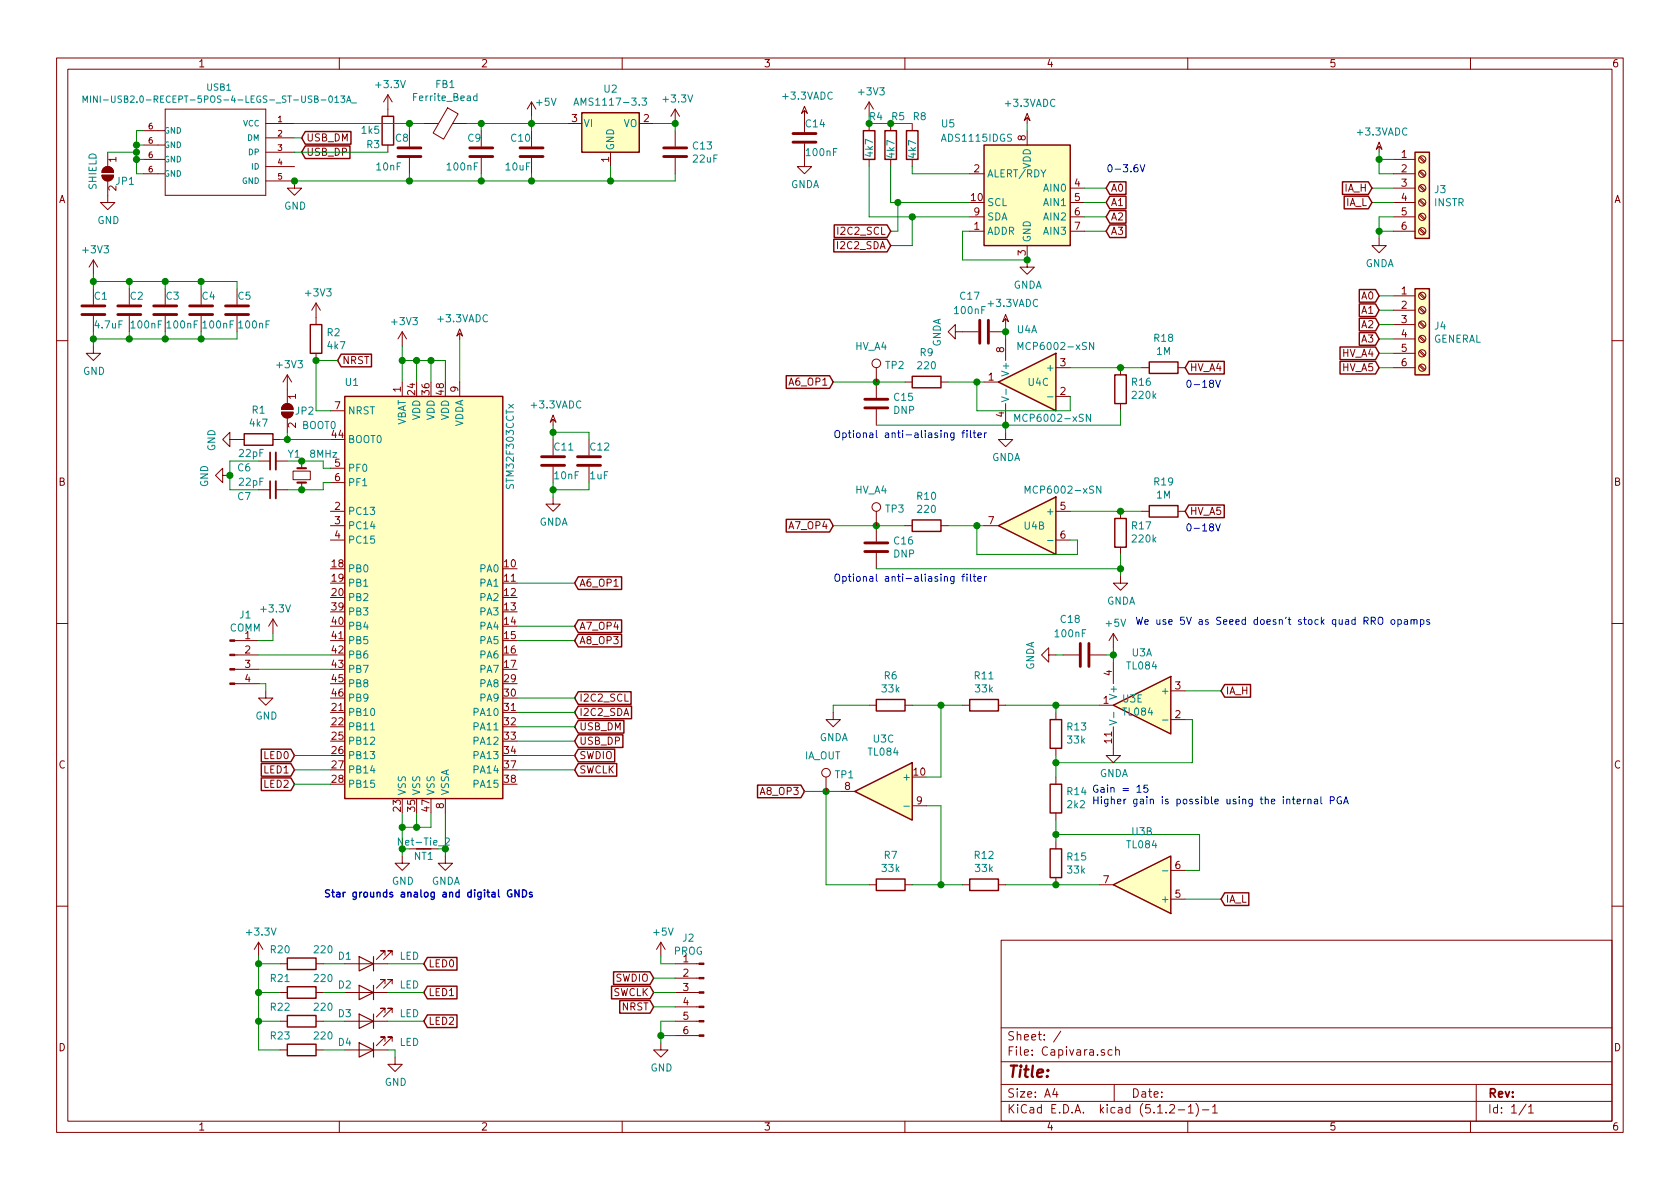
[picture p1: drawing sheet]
<svg xmlns="http://www.w3.org/2000/svg" width="297mm" height="210mm" viewBox="0 0 297 210" stroke-linecap="round" stroke-linejoin="round" font-family="sans-serif">
<g fill="none" stroke="#840000" stroke-width=".18">
<path d="M10 10.3h277v189.9h-277zM12 12.2h273v186.1h-273zM29.2 19.3h17.8v15.2h-17.8zM60 10.3v1.9M68.6 16.8v3.8M68.6 16.8l-.8 1.2M68.6 16.8l.7 1.2M79.1 19.1l1.9 1-2.6 4.5-1.8-1.1zM94 18l-.8 1.3M94 18v2.6M94 18l.7 1.3M110 10.3v1.9"/>
<path d="M119.4 19.3v2.5M119.4 19.3l-.8 1.3M119.4 19.3l.7 1.3M142.2 19.6v3.8M142.2 18.8l.5 1.3-.5-.5-.5 .5zM153.7 18v2.6M153.7 18l-.8 1.3M153.7 18l.7 1.3M160 10.3v1.9M210 10.3v1.9M260 10.3v1.9M18 31h2.1a1.02 1.02 0 0 1-1.1 1 1.02 1.02 0 0 1-1-1z"/>
<path d="M18.3 29.8a1.02 1.02 0 0 1 1.1-.3 1.02 1.02 0 0 1 .7 1h-2.1zM19 32v3.8h1.3l-1.3 1.3-1.2-1.3h1.2M19 26.9v2.6M25.4 30.7h3.8M25.4 28.2h3.8M25.4 25.6h3.8M25.4 23.1h3.8M47 32h5.1v1.3h1.2l-1.2 1.2-1.3-1.2h1.3M47 21.8h5.1M47 24.4h5.1M47 26.9h5.1M47 29.5h5.1"/>
<path d="M68.6 25.6v1.3M72.4 23.1v2.8M72.4 27.9v2.8M74.9 21.8h2.6M80 21.8h2.5M85.1 23.1v2.8M85.1 27.9v2.8M94 23.1v2.8M94 27.9v2.8M100.3 21.8h2.6M107.9 26.9v2.6M113 21.8h2.6"/>
<path d="M119.4 23.1v2.8M119.4 27.9v2.8M142.2 25.4v4.1h1.3l-1.3 1.2-1.2-1.2h1.2M153.7 21.8v1.3M153.7 28.2v1.3M157.5 21.8v1.3M157.5 28.2v1.3M161.3 21.8v1.3M161.3 28.2v1.3M171.4 30.7h2.6M171.4 38.3h2.6M181.6 20.8v1"/>
<path d="M181.6 20.1l.5 1.2-.5-.5-.5 .5zM181.6 23.1v2.5M189.2 33.3h2.6M189.2 35.8h2.6M189.2 38.3h2.6M243.8 25.9v1M243.8 25.1l.5 1.3-.5-.5-.5 .5zM246.4 30.7h3.8M246.4 28.2h3.8M246.4 33.3h3.8M246.4 35.8h3.8M246.4 38.3h3.8"/>
<path d="M250.9 38l.9 .9M250.9 35.5l.9 .8M250.9 32.9l.9 .9M250.9 30.4l.9 .8M250.9 27.9l.9 .8M251.1 37.8l.9 .9M251.1 35.3l.9 .8M251.1 32.8l.9 .8M251.1 30.2l.9 .9M251.1 27.7l.9 .8M16.5 46v2.5M16.5 51v2.8"/>
<path d="M16.5 55.9v2.8M16.5 46l-.8 1.2M16.5 46l.8 1.2M22.9 51v2.8M22.9 55.9v2.8M29.2 51v2.8M29.2 55.9v2.8M35.6 51v2.8M35.6 55.9v2.8M41.9 51v2.8M41.9 55.9v2.8M55.9 53.6v3.8"/>
<path d="M55.9 53.6l-.8 1.3M55.9 53.6l.7 1.3M71.1 58.7l-.7 1.2M71.1 58.7v2.5M71.1 58.7l.8 1.2M81.3 58.9v1M81.3 58.2l.5 1.2-.5-.5-.5 .5zM168.9 58.7v-1.3l-1.3 1.3 1.3 1.2v-1.2h4.1M171.4 40.9h2.6M175 58.7h2.8M177.8 56.4v1M177.8 55.6l.5 1.3-.5-.5-.5 .5z"/>
<path d="M177.8 59.9v3.8M181.6 43.4v3.8h1.3l-1.3 1.3-1.3-1.3h1.3M189.2 40.9h2.6M243.8 42.2v1.2h1.3l-1.3 1.3-1.2-1.3h1.2M246.4 40.9h3.8M246.4 52.3h3.8M246.4 54.9h3.8M246.4 57.4h3.8M246.4 59.9h3.8M250.9 40.6l.9 .8M250.9 59.6l.9 .8M250.9 57.1l.9 .8"/>
<path d="M250.9 54.5l.9 .9M250.9 52l.9 .8M251.1 40.4l.9 .8M251.1 59.4l.9 .9M251.1 56.9l.9 .8M251.1 54.4l.9 .8M251.1 51.8l.9 .8M10 60.2h2M16.5 61.2v1.3h1.3l-1.3 1.2-1.3-1.2h1.3M40.6 77.7v-1.3l-1.2 1.3 1.2 1.3v-1.3h2.6M48.3 77.7h1.2M49.8 72.9h2a1.02 1.02 0 0 1-1 1 1.02 1.02 0 0 1-1-1z"/>
<path d="M50.1 71.6a1.03 1.03 0 0 1 1.1-.1 1.03 1.03 0 0 1 .6 .9h-2v-.4zM50.8 66.3v5.1M50.8 73.9v2.5M50.8 66.3l-.8 1.3M50.8 66.3l.8 1.3M55.9 62.5v1.2M58.4 72.6h2.6M71.1 67.6v2.5M81.3 67.6v2.5M97.8 74.2v1M97.8 73.4l.5 1.3-.5-.5-.5 .5zM97.8 77.7v2.8"/>
<path d="M104.1 77.7v2.8M154.9 65v5.4M154.9 72.4v2.8M160 67.6h1.3M166.4 67.6h1.2M174 67.6h2.5M177.8 76.4v1.3h1.3l-1.3 1.3-1.3-1.3h1.3M177.8 71.4v3.8M186.7 70.1h2.5M186.7 65h2.5M198.1 65v1.3M198.1 71.4v1.2"/>
<path d="M201.9 65h1.3M208.3 65h1.2M246.4 65h3.8M246.4 62.5h3.8M250.9 64.7l.9 .8M250.9 62.1l.9 .9M251.1 64.5l.9 .8M251.1 62l.9 .8M285 60.2h2M39.4 84.1v-1.3l-1.3 1.3 1.3 1.2v-1.2h1.2M45.7 81.5h2.1M45.7 86.6h2.1"/>
<path d="M48.8 81.5h2M48.8 86.6h2M51.8 83.3h3.1v1.5h-3.1zM53.3 81.5v1.3M53.3 85.3v1.3M58.4 90.4h2.6M58.4 93h2.6M58.4 95.5h2.6M58.4 82.8h2.6M58.4 85.3h2.6M97.8 87.9v1.2h1.3l-1.3 1.3-1.3-1.3h1.3M97.8 82.5v2.8"/>
<path d="M104.1 82.5v2.8M154.9 90.4v5.4M154.9 97.8v2.8M160 93h1.3M166.4 93h1.2M174 93h2.5M186.7 90.4h2.5M186.7 95.5h2.5M198.1 90.4v1.3M198.1 96.8v1.2M201.9 90.4h1.3M208.3 90.4h1.2"/>
<path d="M10 110.3h2M41.5 115.8h4.2M41.5 118.4h4.2M41.5 113.3h4.2M48.3 109.5l-.8 1.2M48.3 109.5v2.5M48.3 109.5l.7 1.2M185.4 115.8v-1.3l-1.3 1.3 1.3 1.3v-1.3h1.3M188 115.8h2.8M192.8 115.8h2.8M196.8 112v2.5M196.8 117.1v3.8"/>
<path d="M196.8 112l-.7 1.3M196.8 112l.8 1.3M198.1 101.8v1.3h1.3l-1.3 1.3-1.3-1.3h1.3M285 110.3h2M41.5 120.9h4.2M47 122.2v1.2h1.3l-1.3 1.3-1.3-1.3h1.3M146 137.4v2.5M147.3 126v1.2h1.3l-1.3 1.3-1.3-1.3h1.3M148.6 139.9h2.5M153.7 124.7h1.2M160 124.7h1.3M170.2 124.7h1.2"/>
<path d="M176.5 124.7h1.3M186.7 126v1.2M186.7 132.3v1.3M186.7 137.4v1.3M194.3 124.7h2.5M196.8 128.5v5.1h1.3l-1.3 1.3-1.2-1.3h1.2M207 127.2h2.5M207 122.2h2.5M71.1 151.4v1.2h1.3l-1.3 1.3-1.3-1.3h1.3M78.7 151.4v1.2h1.3l-1.3 1.3-1.2-1.3h1.2M78.7 141.2v2.6M153.7 156.5h1.2"/>
<path d="M160 156.5h1.3M161.3 142.5h2.5M170.2 156.5h1.2M176.5 156.5h1.3M186.7 143.8v1.2M186.7 148.8v1.3M186.7 155.2v1.3M194.3 156.5h2.5M207 159h2.5M207 153.9h2.5M10 160.2h2M45.7 166.6l-.7 1.3"/>
<path d="M45.7 166.6v2.6M45.7 166.6l.8 1.3M49.5 170.4h1.3M49.5 175.5h1.3M55.9 170.4h1.2M55.9 175.5h1.2M61 170.4h7.6M61 175.5h7.6M68.1 168.9v-.8h-.8h.8l-1.6 1.6M68.1 174v-.8h-.8h.8l-1.6 1.5M68.1 179.1v-.8h-.8h.8l-1.6 1.5M69.3 168.9v-.8h-.7h.7l-1.5 1.6"/>
<path d="M69.3 174v-.8h-.7h.7l-1.5 1.5M69.3 179.1v-.8h-.7h.7l-1.5 1.5M116.8 166.6l-.7 1.3M116.8 166.6v2.6M116.8 166.6l.8 1.3M119.4 170.4h4.2M119.4 175.5h4.2M119.4 178h4.2M119.4 173h4.2M177 166.3h108v32h-108zM285 160.2h2M49.5 180.6h1.3"/>
<path d="M49.5 185.7h1.3M55.9 180.6h1.2M55.9 185.7h1.2M60 198.3v1.9M61 180.6h7.6M61 185.7h7.6M68.1 184.1v-.7h-.8h.8l-1.6 1.5M69.3 184.1v-.7h-.7h.7l-1.5 1.5M69.8 186.9v1.3h1.3l-1.3 1.3-1.2-1.3h1.2M110 198.3v1.9M116.8 184.4v1.3h1.3l-1.3 1.2-1.2-1.2h1.2M119.4 180.6h4.2"/>
<path d="M119.4 183.1h4.2M160 198.3v1.9M177 194.8h108M177 191.8h108M177 187.8h108M177 181.8h108M186.5 192.5l-.4 1h1M186.8 193v1M187.6 182.3l-1.3 2M195.3 185.7a.37 .37 0 0 0-.6 .1l.1 .2 .5 .2v.1l-.2 .3-.4-.1M196.6 185.7l-.4-.1-.3 .3 .1 .6 .2 .1 .4-.1M197 191.8v3"/>
<path d="M197.3 185.7a.37 .37 0 0 1 .6 .1v.8M197.3 185.1v1.5M206.8 195.5l.2-.2h.4l.2 .2 .1 .3-.1 .2-.8 .8h.9M208.3 196.3h1.2M210 198.3v1.9M210.1 195.8l.4-.5v1.5M210.1 196.8h.9M211.5 195.1a1.71 1.71 0 0 1 0 2.3M212.6 196.3h1.1M214.4 195.8l.4-.5v1.5M214.4 196.8h.8M260 198.3v1.9"/>
<path d="M261 191.8v6.5M269.8 195.2l-1.2 2M270.3 195.8l.4-.5v1.5M270.3 196.8h.8"/>
<circle cx="251.5" cy="38.3" r=".63"/>
<circle cx="251.5" cy="35.8" r=".63"/>
<circle cx="251.5" cy="33.3" r=".63"/>
<circle cx="251.5" cy="30.7" r=".63"/>
<circle cx="251.5" cy="28.2" r=".63"/>
<circle cx="251.5" cy="40.9" r=".63"/>
<circle cx="251.5" cy="59.9" r=".63"/>
<circle cx="251.5" cy="57.4" r=".63"/>
<circle cx="251.5" cy="52.3" r=".63"/>
<circle cx="251.5" cy="54.9" r=".63"/>
<circle cx="154.9" cy="64.3" r=".76"/>
<circle cx="251.5" cy="65" r=".63"/>
<circle cx="251.5" cy="62.5" r=".63"/>
<circle cx="154.9" cy="89.7" r=".76"/>
<circle cx="146" cy="136.6" r=".76"/>
</g>
<g fill="none" stroke="#008400" stroke-width=".18">
<path d="M19 26.9h5.1M24.1 25.6h1.3M24.1 28.2h1.3M25.4 23.1h-1.3v7.6h1.3M52.1 24.4h1.2M52.1 26.9h16.5M52.1 21.8h22.8M72.4 21.8v1.3M72.4 30.7v1.3M82.5 21.8h17.8M85.1 21.8v1.3M85.1 30.7v1.3"/>
<path d="M94 20.6v2.5M94 30.7v1.3M107.9 29.5v2.5M115.6 21.8h3.8v1.3M119.4 30.7v1.3h-67.3M153.7 21.8h7.6M153.7 29.5v8.8h17.7M157.5 29.5v6.3h13.9M158.7 35.8v5.1h-1.2M161.3 29.5v1.2h10.1M161.3 38.3v5.1h-3.8M181.6 21.8v1.3"/>
<path d="M191.8 35.8h3.8M191.8 38.3h3.8M191.8 33.3h3.8M242.6 35.8h3.8M242.6 33.3h3.8M243.8 28.2h2.6M243.8 26.9v3.8h2.6M246.4 38.3h-2.6v3.9M16.5 48.5v2.5M16.5 58.7v2.5M16.5 49.8h25.4v1.2M22.9 49.8v1.2"/>
<path d="M22.9 58.7v1.2M29.2 49.8v1.2M29.2 58.7v1.2M35.6 49.8v1.2M35.6 58.7v1.2M41.9 58.7v1.2h-25.4M81.3 59.9v7.7M171.4 40.9h-1.2v5.1h11.4M177.8 57.4v2.5M191.8 40.9h3.8M243.8 59.9h2.6M243.8 40.9h2.6"/>
<path d="M243.8 52.3h2.6M243.8 54.9h2.6M243.8 57.4h2.6M49.5 77.7h8.9M50.8 76.4v1.3M59.7 63.7h-3.8v8.9h2.5M71.1 61.2v6.4M71.1 63.7h7.6v3.9M73.7 63.7v3.9M76.2 63.7v3.9M97.8 75.2v2.5M97.8 76.4h6.3v1.3"/>
<path d="M147.3 67.6h12.7M167.6 67.6h6.4M172.7 67.6v5h16.5v-2.5M177.8 75.2v1.2M189.2 65h12.7M198.1 72.6v2.6h-43.2M243.8 65h2.6M243.8 62.5h2.6M45.7 81.5h-5.1v5.1h5.1M53.3 81.5h3.8v1.3h1.3M58.4 85.3h-1.3v1.3h-6.3M97.8 85.3v2.6"/>
<path d="M104.1 85.3v1.3h-6.3M147.3 93h12.7M167.6 93h6.4M172.7 93v5h17.8v-2.5h-1.3M189.2 90.4h12.7M198.1 98v3.8M45.7 115.8h12.7M45.7 118.4h12.7M48.3 112v1.3h-2.6M91.4 103.1h10.2M91.4 110.7h10.2M91.4 113.3h10.2"/>
<path d="M154.9 100.6h43.2M186.7 115.8h1.3M195.6 115.8h1.2M196.8 114.5v2.6M45.7 120.9h1.3v1.3M52.1 133.6h6.3M52.1 136.1h6.3M52.1 138.7h6.3M91.4 128.5h10.2M91.4 126h10.2M91.4 123.4h10.2M91.4 131.1h10.2"/>
<path d="M91.4 133.6h10.2M91.4 136.1h10.2M142.2 139.9h6.4M146 139.9v16.6h7.7M153.7 124.7h-6.4v1.3M161.3 124.7h8.9M166.4 124.7v12.7h-2.6M177.8 124.7h16.5M186.7 124.7v1.3M186.7 133.6v3.8M209.5 127.2h1.3v7.7h-24.1M209.5 122.2h6.4"/>
<path d="M71.1 143.8v7.6M73.7 143.8v2.5M76.2 143.8v2.5h-5.1M78.7 143.8v7.6M161.3 156.5h8.9M163.8 142.5h2.6v14M177.8 156.5h16.5M186.7 145v3.8M186.7 147.6h25.4v6.3h-2.6M209.5 159h6.4M45.7 170.4h3.8M45.7 169.2v16.5h3.8"/>
<path d="M45.7 175.5h3.8M57.1 170.4h3.9M57.1 175.5h3.9M68.6 170.4h6.3M68.6 175.5h6.3M115.6 175.5h3.8M115.6 178h3.8M115.6 173h3.8M116.8 169.2v1.2h2.6M45.7 180.6h3.8M57.1 180.6h3.9M57.1 185.7h3.9"/>
<path d="M68.6 180.6h6.3M68.6 185.7h1.2v1.2M116.8 183.1h2.6M119.4 180.6h-2.6v3.8"/>
</g>
<g fill="#008400" stroke="#008400" stroke-width=".25">
<circle cx="71.1" cy="63.7" r=".51"/>
<circle cx="73.7" cy="63.7" r=".51"/>
<circle cx="76.2" cy="63.7" r=".51"/>
<circle cx="71.1" cy="146.3" r=".51"/>
<circle cx="73.7" cy="146.3" r=".51"/>
<circle cx="78.7" cy="150.1" r=".51"/>
<circle cx="71.1" cy="150.1" r=".51"/>
<circle cx="16.5" cy="49.8" r=".51"/>
<circle cx="22.9" cy="49.8" r=".51"/>
<circle cx="16.5" cy="59.9" r=".51"/>
<circle cx="22.9" cy="59.9" r=".51"/>
<circle cx="50.8" cy="77.7" r=".51"/>
<circle cx="29.2" cy="49.8" r=".51"/>
<circle cx="29.2" cy="59.9" r=".51"/>
<circle cx="35.6" cy="59.9" r=".51"/>
<circle cx="35.6" cy="49.8" r=".51"/>
<circle cx="97.8" cy="76.4" r=".51"/>
<circle cx="97.8" cy="86.6" r=".51"/>
<circle cx="53.3" cy="86.6" r=".51"/>
<circle cx="53.3" cy="81.5" r=".51"/>
<circle cx="40.6" cy="84.1" r=".51"/>
<circle cx="24.1" cy="25.6" r=".51"/>
<circle cx="24.1" cy="26.9" r=".51"/>
<circle cx="24.1" cy="28.2" r=".51"/>
<circle cx="72.4" cy="21.8" r=".51"/>
<circle cx="52.1" cy="32" r=".51"/>
<circle cx="72.4" cy="32" r=".51"/>
<circle cx="85.1" cy="32" r=".51"/>
<circle cx="85.1" cy="21.8" r=".51"/>
<circle cx="94" cy="21.8" r=".51"/>
<circle cx="94" cy="32" r=".51"/>
<circle cx="108" cy="32" r=".51"/>
<circle cx="119.4" cy="21.8" r=".51"/>
<circle cx="181.6" cy="46" r=".51"/>
<circle cx="153.7" cy="21.8" r=".51"/>
<circle cx="157.5" cy="21.8" r=".51"/>
<circle cx="158.8" cy="35.8" r=".51"/>
<circle cx="161.3" cy="38.3" r=".51"/>
<circle cx="198.1" cy="65" r=".51"/>
<circle cx="177.8" cy="75.2" r=".51"/>
<circle cx="198.1" cy="90.4" r=".51"/>
<circle cx="172.7" cy="67.6" r=".51"/>
<circle cx="172.7" cy="93" r=".51"/>
<circle cx="198.1" cy="100.6" r=".51"/>
<circle cx="177.8" cy="58.7" r=".51"/>
<circle cx="186.7" cy="134.9" r=".51"/>
<circle cx="186.7" cy="147.6" r=".51"/>
<circle cx="196.9" cy="115.8" r=".51"/>
<circle cx="186.7" cy="156.5" r=".51"/>
<circle cx="186.7" cy="124.7" r=".51"/>
<circle cx="166.4" cy="156.5" r=".51"/>
<circle cx="166.4" cy="124.7" r=".51"/>
<circle cx="45.7" cy="170.4" r=".51"/>
<circle cx="45.7" cy="175.5" r=".51"/>
<circle cx="45.7" cy="180.6" r=".51"/>
<circle cx="55.9" cy="63.7" r=".51"/>
<circle cx="243.8" cy="28.2" r=".51"/>
<circle cx="243.8" cy="40.9" r=".51"/>
<circle cx="146.1" cy="139.9" r=".51"/>
<circle cx="154.9" cy="67.6" r=".51"/>
<circle cx="154.9" cy="93" r=".51"/>
<circle cx="116.8" cy="183.1" r=".51"/>
</g>
<path d="M90.4 157.4a.59 .59 0 0 0-.7 .6 .59 .59 0 0 0 .7 .6l.1-.5h-.2M91.8 157.3v1.3l-.7-1.3v1.3M92.4 157.3a.64 .64 0 0 1 .7 .7 .64 .64 0 0 1-.7 .6zM94.1 157.8h-.3l-.2 .2v.1l.5 .2v.3h-.5" fill="none" stroke="#0000c2" stroke-width=".25"/>
<g fill="#ffffc2" stroke="#ffffc2" stroke-width=".18">
<path d="M61 70.1h27.9v71.1h-27.9z"/>
<path d="M102.9 19.9h10.1v7h-10.1z"/>
<path d="M174 25.6h15.2v17.8h-15.2z"/>
<path d="M176.5 67.6l10.2-5.1v10.1z"/>
<path d="M176.5 93l10.2-5.1v10.1z"/>
<path d="M196.8 124.7l10.2-5.1v10.2z"/>
<path d="M196.8 156.5l10.2-5.1v10.1z"/>
<path d="M151.1 139.9l10.2-5v10.1z"/>
<path d="M250.2 26.9h2.5v15.3h-2.5z"/>
<path d="M250.2 51h2.5v15.3h-2.5z"/>
</g>
<g fill="none" stroke="#840000" stroke-width=".25">
<path d="M102.9 19.9h10.1v7h-10.1zM54 23.3h8.1v2.2h-8.1l-.7-1.1zM54 25.8h7.9v2.2h-7.9l-.7-1.1zM67.6 20.6h2v5h-2zM147.5 39.8h9.3l.7 1.1-.7 1.1h-9.3zM152.7 23.1h2v5.1h-2zM156.5 23.1h2v5.1h-2zM160.3 23.1h2v5.1h-2zM174 25.6h15.2v17.8h-15.2zM196.2 32.2h2.9v2.2h-2.9l-.6-1.1zM196.2 34.7h2.9v2.2h-2.9l-.6-1.1zM196.2 37.2h2.9v2.3h-2.9l-.6-1.2z"/>
<path d="M196.2 39.8h2.9v2.2h-2.9l-.6-1.1zM237.4 32.2h4.5l.7 1.1-.7 1.1h-4.5zM237.7 34.7h4.2l.7 1.1-.7 1.1h-4.2zM250.2 26.9h2.5v15.3h-2.5zM54.9 57.4h2v5.1h-2zM147.4 42.3h9.4l.7 1.1-.7 1.1h-9.4zM240.3 51.2h2.9l.6 1.1-.6 1.1h-2.9zM240.3 53.7h2.9l.6 1.2-.6 1.1h-2.9zM240.3 56.3h2.9l.6 1.1-.6 1.1h-2.9zM240.3 58.8h2.9l.6 1.1-.6 1.2h-2.9zM250.2 51h2.5v15.3h-2.5zM43.2 76.7h5.1v2h-5.1z"/>
<path d="M60.3 62.6h5.4v2.3h-5.4l-.6-1.2zM61 70.1h27.9v71.1h-27.9zM139 66.4h7.7l.6 1.2-.6 1.1h-7.7zM161.3 66.5h5.1v2.1h-5.1zM176.5 67.6l10.2-5.1v10.1zM197.1 66.3h2v5.1h-2zM203.2 64h5.1v2h-5.1zM210.2 63.9h6.3v2.2h-6.3l-.7-1.1zM236.9 61.4h6.3l.6 1.1-.6 1.1h-6.3zM236.9 63.9h6.3l.6 1.1-.6 1.1h-6.3zM139 91.8h7.7l.6 1.2-.6 1.1h-7.7zM161.3 91.9h5.1v2.1h-5.1z"/>
<path d="M176.5 93l10.2-5.1v10.1zM197.1 91.7h2v5.1h-2zM203.2 89.4h5.1v2h-5.1zM210.2 89.3h6.3v2.2h-6.3l-.7-1.1zM102.2 102h7.7v2.2h-7.7l-.6-1.1zM102.2 109.6h7.7v2.3h-7.7l-.6-1.2zM102.2 112.2h7.7v2.2h-7.7l-.6-1.1zM46.2 132.5h5.2l.7 1.1-.7 1.1h-5.2zM46.2 135h5.2l.7 1.1-.7 1.2h-5.2zM46.2 137.6h5.2l.7 1.1-.7 1.1h-5.2zM102.2 127.4h8.1v2.2h-8.1l-.6-1.1zM102.2 129.9h7.9v2.3h-7.9l-.6-1.1z"/>
<path d="M102.2 122.3h9.4v2.3h-9.4l-.6-1.2zM102.2 124.9h9.5v2.2h-9.5l-.6-1.1zM102.2 132.5h6.5v2.2h-6.5l-.6-1.1zM102.2 135h6.8v2.3h-6.8l-.6-1.2zM133.9 138.8h7.7l.6 1.1-.6 1.2h-7.7zM151.1 139.9l10.2-5v10.1zM154.9 123.7h5.1v2h-5.1zM171.4 123.7h5.1v2h-5.1zM185.7 127.2h2v5.1h-2zM185.7 138.7h2v5.1h-2zM196.8 124.7l10.2-5.1v10.2zM216.5 121.1h4.6v2.2h-4.6l-.6-1.1z"/>
<path d="M154.9 155.4h5.1v2.1h-5.1zM171.4 155.4h5.1v2.1h-5.1zM185.7 150.1h2v5.1h-2zM196.8 156.5l10.2-5.1v10.1zM216.5 157.9h4.3v2.2h-4.3l-.6-1.1zM50.8 169.4h5.1v2h-5.1zM50.8 174.5h5.1v2h-5.1zM50.8 179.6h5.1v2h-5.1zM75.6 169.3h5.2v2.2h-5.2l-.7-1.1zM75.6 174.4h5.2v2.2h-5.2l-.7-1.1zM75.6 179.5h5.2v2.2h-5.2l-.7-1.1zM108.1 174.4h6.8l.7 1.1-.7 1.1h-6.8z"/>
<path d="M108.5 171.9h6.4l.7 1.1-.7 1.1h-6.4zM109.6 176.9h5.3l.7 1.1-.7 1.2h-5.3zM50.8 184.7h5.1v2h-5.1z"/>
</g>
<g fill="none" stroke="#008484" stroke-width=".18">
<path d="M14.7 18.1v-1.1l.4 .8 .3-.8v1.1M16 17v1.1M17.2 17v1.1l-.7-1.1v1.1M17.7 17v1.1M59.2 17.3l.3-.3v1.1M59.2 18.1h.7M60.2 17h.8l-.4 .4 .3 .1v.5l-.2 .1-.5-.1M61.3 18.1l.4-1.1 .4 1.1M61.4 17.8h.5M62.2 18.2h.8M84.3 17h-.4l-.2 .2 .1 .5h.5M84.3 16.5v1.3"/>
<path d="M101.5 18.6l.4-1.3 .4 1.3M101.6 18.3h.6M113.5 17.3h.8l-.4 .5 .3 .2 .1 .4-.3 .2-.5-.1M177.1 70.2l1.3 .4-1.3 .4M177.9 68.8v1M179.4 74.5v-1.3l.5 1 .4-1v1.3M180 61.8v-1.3l.4 1 .4-1v1.3M185.2 70.2h1M192.8 73.2v1.3l-.7-1.3v1.3M193.4 60.5v1.3l-.8-1.3v1.3M181.3 87.2v-1.3l.4 1 .4-1v1.3M185.2 95.6h1"/>
<path d="M194.6 85.9v1.3l-.7-1.3v1.3M65.5 129.1h.7M196.1 127.3l1.3 .5-1.3 .4M196.9 126v.9M205.5 127.3h1M71.2 148.2v1.2l-.8-1.2v1.2M78.7 148.3l.5-.1 .3 .3-.1 .2-.7 .7h.8M159.8 142.6h1M205.5 154h1"/>
</g>
<g fill="none" stroke="#840000" stroke-width=".51">
<path d="M70.4 27.7h4M70.4 26.2h4M83.1 27.7h4M83.1 26.2h4M91.9 27.7h4.1M91.9 26.2h4.1M117.3 27.7h4.1M117.3 26.2h4.1M140.2 25.1h4.1M140.2 23.6h4.1M14.5 55.6h4M14.5 54.1h4"/>
<path d="M20.8 55.6h4.1M20.8 54.1h4.1M27.2 55.6h4M27.2 54.1h4M33.5 55.6h4.1M33.5 54.1h4.1M39.9 55.6h4M39.9 54.1h4M173.2 56.6v4.1M174.8 56.6v4.1M152.9 72.1h4.1M152.9 70.6h4.1"/>
<path d="M95.8 82.3h4M95.8 80.8h4M102.1 82.3h4.1M102.1 80.8h4.1M152.9 97.5h4.1M152.9 96h4.1M191 113.8v4.1M192.5 113.8v4.1"/>
</g>
<g fill="#840000" stroke="#840000" stroke-width=".18">
<path d="M50.1 71.6a1.03 1.03 0 0 1 1.1-.1 1.03 1.03 0 0 1 .6 .9h-2v-.4z"/>
<path d="M49.8 72.9h2a1.02 1.02 0 0 1-1 1 1.02 1.02 0 0 1-1-1z"/>
<path d="M18.3 29.8a1.02 1.02 0 0 1 1.1-.3 1.02 1.02 0 0 1 .7 1h-2.1z"/>
<path d="M18 31h2.1a1.02 1.02 0 0 1-1.1 1 1.02 1.02 0 0 1-1-1z"/>
<path d="M123.6 183h.9v.3h-.9z"/>
<path d="M123.6 180.5h.9v.2h-.9z"/>
<path d="M123.6 177.9h.9v.3h-.9z"/>
<path d="M123.6 175.4h.9v.2h-.9z"/>
<path d="M123.6 172.8h.9v.3h-.9z"/>
<path d="M123.6 170.3h.9v.3h-.9z"/>
<path d="M40.6 120.8h.9v.2h-.9z"/>
<path d="M40.6 118.2h.9v.3h-.9z"/>
<path d="M40.6 115.7h.9v.2h-.9z"/>
<path d="M40.6 113.2h.9v.2h-.9z"/>
</g>
<path d="M52.6 82.8h1.5M52.6 85.3h1.5" fill="none" stroke="#840000" stroke-width=".38"/>
<path d="M48.8 80v3.1M48.8 85.1v3" fill="none" stroke="#840000" stroke-width=".33"/>
<path d="M47.8 80v3.1M47.8 85.1v3" fill="none" stroke="#840000" stroke-width=".3"/>
<g fill="none" stroke="#0000c2" stroke-width=".18">
<path d="M201.6 29.1l.4 1.3 .4-1.3M168.7 76.5v1.1l-.3 .2-.3-.1M168.7 76.6l-.4-.1-.2 .3 .1 .5h.5M170.1 76.5h.4M170.5 76.1l-.2 .2v1.1M171 76.1v.1M171 76.5v.9M171.6 76.1v1.1l.2 .2M172.1 76.5h.4M172.2 76.1v1.1l.3 .2M172.9 77l.6-.1v-.3l-.4-.1-.2 .2 .1 .6h.5M174.1 76.5v.9"/>
<path d="M174.4 76.5l-.2 .1-.1 .2M214.9 67.2l.5 1.3 .4-1.3M214.9 92.6l.5 1.3 .4-1.3M168.7 101.9v1.1l-.3 .2-.3-.1M168.7 102l-.4-.1-.2 .3 .1 .5h.5M170.1 101.9h.4M170.5 101.5l-.2 .2v1.1M171 101.5v.1M171 101.9v.9M171.6 101.5v1.1l.2 .2M172.1 101.9h.4M172.2 101.5v1.1l.3 .2"/>
<path d="M172.9 102.4l.6-.1v-.3l-.4-.1-.2 .2 .1 .6h.5M174.1 101.9v.9M174.4 101.9l-.2 .1-.1 .2M243.7 109.3a.45 .45 0 0 1 .7 0 .88 .88 0 0 1-.2 1.1h-.4a1.07 1.07 0 0 1-.1-1.1zM246.1 109.6h.3l.2 .2-.1 .6h-.3l-.3-.2zM247.2 109.6h.3l.3 .2-.2 .6h-.4M247.2 109.6v1.2M248.3 109.6h.5l.1 .8M248.9 109.9h-.5l-.1 .2v.3h.6M249.5 109.7l.2-.1h.3v.8M249.5 109.6v.8M250 109.7l.2-.1h.3v.8"/>
<path d="M251.2 109.6h.3l.3 .2-.2 .6h-.4M251.2 109.6v1.2M252.7 109.6h-.3l-.2 .1 .1 .2 .4 .2v.3h-.5M201 139.2l.4-.4v1.3M202.9 138.8h-.6l-.1 .6 .5-.1 .3 .3v.3l-.3 .2-.5-.1M201 140.1h.8M229.3 141.7l.6-.1v-.2l-.4-.1-.2 .2 .1 .6h.5M230.5 141.3v.9M230.8 141.3l-.3 .2M231.3 141.4l.1-.1 .3 .1 .1 .8M231.3 141.3v.9M232.4 141.4h.5l.1 .8"/>
<path d="M233 141.6l-.5 .1-.1 .2v.2h.6M233.6 140.9v1.1l.2 .2M235.2 141.5l.7-.1v-.4l-.2-.1h-.5v1.3M237.1 141a.59 .59 0 0 0-.7 .5 .59 .59 0 0 0 .7 .6l.1-.5h-.2M237.6 142.2l.4-1.3 .4 1.3M237.7 141.8h.6"/>
</g>
<path d="M63.5 169.2l2.5 1.2-2.5 1.3zM63.5 174.2l2.5 1.3-2.5 1.3zM63.5 179.3l2.5 1.3-2.5 1.3zM66 169.2v2.5M66 174.2v2.6M66 179.3v2.6M63.5 184.4l2.5 1.3-2.5 1.2zM66 184.4v2.5" fill="none" stroke="#840000" stroke-width=".2"/>
<text font-size="2.8" fill="#840000" x="178" y="190.5">Title:</text>
<g font-size="2.1" fill="#840000">
<text x="178" y="184">Sheet: /</text>
<text x="178" y="186.7">File: Capivara.sch</text>
<text x="178" y="196.9">KiCad E.D.A. kicad (5.1.2-1)-1</text>
<text x="178" y="194.1">Size: A4</text>
<text x="200" y="194.1">Date:</text>
<text x="263" y="194.1">Rev:</text>
<text x="263" y="196.9">Id: 1/1</text>
</g>
<g font-size="1.8" fill="#840000">
<text x="35" y="11.9">1</text>
<text x="85" y="11.9">2</text>
<text x="135" y="11.9">3</text>
<text x="185" y="11.9">4</text>
<text x="235" y="11.9">5</text>
<text x="285" y="11.9">6</text>
<text x="101.1" y="21.6">3</text>
<text x="113.8" y="21.6">2</text>
<text x="20.6" y="28.7" transform="rotate(-90 20.6 28.7)">1</text>
<text x="54.1" y="25">USB_DM</text>
<text x="54.1" y="27.6">USB_DP</text>
<text x="107.7" y="28.7" transform="rotate(-90 107.7 28.7)">1</text>
<text x="181.4" y="24.9" transform="rotate(-90 181.4 24.9)">8</text>
<text x="247.8" y="27.9">1</text>
<text x="10.4" y="35.9">A</text>
<text x="20.6" y="33.8" transform="rotate(-90 20.6 33.8)">2</text>
<text x="171.8" y="35.6">10</text>
<text x="172.2" y="30.5">2</text>
<text x="190" y="33">4</text>
<text x="190" y="35.6">5</text>
<text x="196.4" y="33.9">A0</text>
<text x="237.7" y="33.9">IA_H</text>
<text x="247.8" y="30.5">2</text>
<text x="247.8" y="33">3</text>
<text x="247.8" y="35.6">4</text>
<text x="285.4" y="35.9">A</text>
<text x="148.4" y="41.5">I2C2_SCL</text>
<text x="172.2" y="40.6">1</text>
<text x="172.2" y="38.1">9</text>
<text x="190" y="38.1">6</text>
<text x="190" y="40.6">7</text>
<text x="196.4" y="36.4">A1</text>
<text x="196.4" y="39">A2</text>
<text x="196.4" y="41.5">A3</text>
<text x="237.9" y="36.4">IA_L</text>
<text x="247.8" y="38.1">5</text>
<text x="247.8" y="40.6">6</text>
<text x="148.2" y="44.1">I2C2_SDA</text>
<text x="181.4" y="45.2" transform="rotate(-90 181.4 45.2)">3</text>
<text x="240.8" y="53">A0</text>
<text x="247.8" y="52.1">1</text>
<text x="240.8" y="55.5">A1</text>
<text x="240.8" y="58">A2</text>
<text x="247.8" y="54.6">2</text>
<text x="247.8" y="57.1">3</text>
<text x="247.8" y="59.7">4</text>
<text x="60.5" y="64.4">NRST</text>
<text x="177.5" y="62.3" transform="rotate(-90 177.5 62.3)">8</text>
<text x="187.5" y="64.8">3</text>
<text x="210.3" y="65.7">HV_A4</text>
<text x="237.4" y="63.1">HV_A4</text>
<text x="237.4" y="65.7">HV_A5</text>
<text x="240.8" y="60.6">A3</text>
<text x="247.8" y="62.2">5</text>
<text x="247.8" y="64.8">6</text>
<text x="52.3" y="70.6" transform="rotate(-90 52.3 70.6)">1</text>
<text x="70.9" y="69.3" transform="rotate(-90 70.9 69.3)">1</text>
<text x="73.4" y="69.8" transform="rotate(-90 73.4 69.8)">24</text>
<text x="75.9" y="69.8" transform="rotate(-90 75.9 69.8)">36</text>
<text x="78.5" y="69.8" transform="rotate(-90 78.5 69.8)">48</text>
<text x="81" y="69.3" transform="rotate(-90 81 69.3)">9</text>
<text x="139.8" y="68.2">A6_OP1</text>
<text x="174.8" y="67.3">1</text>
<text x="187.5" y="69.8">2</text>
<text x="52.3" y="75.7" transform="rotate(-90 52.3 75.7)">2</text>
<text x="58.7" y="77.5">44</text>
<text x="59.2" y="72.4">7</text>
<text x="177.5" y="73.8" transform="rotate(-90 177.5 73.8)">4</text>
<text x="59.2" y="82.5">5</text>
<text x="10.4" y="85.9">B</text>
<text x="59.2" y="85.1">6</text>
<text x="285.4" y="85.9">B</text>
<text x="59.2" y="90.2">2</text>
<text x="59.2" y="92.7">3</text>
<text x="59.2" y="95.2">4</text>
<text x="139.8" y="93.6">A7_OP4</text>
<text x="174.8" y="92.7">7</text>
<text x="187.5" y="90.2">5</text>
<text x="187.5" y="95.2">6</text>
<text x="210.3" y="91.1">HV_A5</text>
<text x="58.7" y="100.3">18</text>
<text x="89.2" y="100.3">10</text>
<text x="58.7" y="102.9">19</text>
<text x="58.7" y="105.4">20</text>
<text x="58.7" y="107.9">39</text>
<text x="89.2" y="102.9">11</text>
<text x="89.2" y="105.4">12</text>
<text x="89.2" y="107.9">13</text>
<text x="102.4" y="103.8">A6_OP1</text>
<text x="43.3" y="113">1</text>
<text x="58.7" y="110.5">40</text>
<text x="58.7" y="113">41</text>
<text x="89.2" y="110.5">14</text>
<text x="89.2" y="113">15</text>
<text x="102.4" y="111.4">A7_OP4</text>
<text x="102.4" y="113.9">A8_OP3</text>
<text x="43.3" y="115.6">2</text>
<text x="43.3" y="118.1">3</text>
<text x="58.7" y="115.6">42</text>
<text x="58.7" y="118.1">43</text>
<text x="89.2" y="115.6">16</text>
<text x="89.2" y="118.1">17</text>
<text x="196.6" y="119.5" transform="rotate(-90 196.6 119.5)">4</text>
<text x="43.3" y="120.6">4</text>
<text x="58.7" y="125.7">21</text>
<text x="58.7" y="120.6">45</text>
<text x="58.7" y="123.2">46</text>
<text x="89.2" y="125.7">31</text>
<text x="89.2" y="120.6">29</text>
<text x="89.2" y="123.2">30</text>
<text x="102.4" y="124.1">I2C2_SCL</text>
<text x="195.1" y="124.5">1</text>
<text x="207.8" y="121.9">3</text>
<text x="216.7" y="122.8">IA_H</text>
<text x="58.7" y="128.3">22</text>
<text x="58.7" y="130.8">25</text>
<text x="89.2" y="128.3">32</text>
<text x="89.2" y="130.8">33</text>
<text x="102.4" y="129.2">USB_DM</text>
<text x="102.4" y="131.7">USB_DP</text>
<text x="102.4" y="126.6">I2C2_SDA</text>
<text x="196.6" y="131.4" transform="rotate(-90 196.6 131.4)">11</text>
<text x="207.8" y="127">2</text>
<text x="10.4" y="135.9">C</text>
<text x="46.8" y="134.2">LED0</text>
<text x="46.8" y="136.8">LED1</text>
<text x="58.7" y="133.3">26</text>
<text x="58.7" y="135.9">27</text>
<text x="89.2" y="133.3">34</text>
<text x="89.2" y="135.9">37</text>
<text x="102.4" y="134.2">SWDIO</text>
<text x="102.4" y="136.8">SWCLK</text>
<text x="161.6" y="137.2">10</text>
<text x="285.4" y="135.9">C</text>
<text x="46.8" y="139.3">LED2</text>
<text x="58.7" y="138.4">28</text>
<text x="70.9" y="143.5" transform="rotate(-90 70.9 143.5)">23</text>
<text x="73.4" y="143.5" transform="rotate(-90 73.4 143.5)">35</text>
<text x="75.9" y="143.5" transform="rotate(-90 75.9 143.5)">47</text>
<text x="78.5" y="143" transform="rotate(-90 78.5 143)">8</text>
<text x="89.2" y="138.4">38</text>
<text x="134.7" y="140.6">A8_OP3</text>
<text x="149.4" y="139.7">8</text>
<text x="162.1" y="142.2">9</text>
<text x="207.8" y="153.7">6</text>
<text x="195.1" y="156.2">7</text>
<text x="207.8" y="158.7">5</text>
<text x="216.7" y="159.6">IA_L</text>
<text x="75.7" y="171.1">LED0</text>
<text x="108.8" y="173.6">SWDIO</text>
<text x="120.8" y="170.2">1</text>
<text x="120.8" y="172.7">2</text>
<text x="75.7" y="176.1">LED1</text>
<text x="108.3" y="176.1">SWCLK</text>
<text x="110" y="178.7">NRST</text>
<text x="120.8" y="175.3">3</text>
<text x="120.8" y="177.8">4</text>
<text x="10.4" y="185.9">D</text>
<text x="75.7" y="181.2">LED2</text>
<text x="120.8" y="180.3">5</text>
<text x="120.8" y="182.9">6</text>
<text x="285.4" y="185.9">D</text>
<text x="35" y="199.9">1</text>
<text x="85" y="199.9">2</text>
<text x="135" y="199.9">3</text>
<text x="185" y="199.9">4</text>
<text x="235" y="199.9">5</text>
<text x="285" y="199.9">6</text>
</g>
<g font-size="1.8" fill="#008484">
<text x="66.6" y="15.6">+3.3V</text>
<text x="73.3" y="17.9">Ferrite_Bead</text>
<text x="77.1" y="15.6">FB1</text>
<text x="106.8" y="16.4">U2</text>
<text x="138.5" y="17.6">+3.3VADC</text>
<text x="152" y="16.9">+3V3</text>
<text x="64" y="23.7">1k5</text>
<text x="94.9" y="18.7">+5V</text>
<text x="102.5" y="18.7">AMS1117-3.3</text>
<text x="103.1" y="22.5">VI</text>
<text x="110.2" y="22.5">VO</text>
<text x="117.4" y="18.1">+3.3V</text>
<text x="142.5" y="22.5">C14</text>
<text x="157.7" y="21.3">R5</text>
<text x="161.5" y="21.3">R8</text>
<text x="166.5" y="22.5">U5</text>
<text x="177.9" y="18.9">+3.3VADC</text>
<text x="240.1" y="24">+3.3VADC</text>
<text x="64.9" y="26.2">R3</text>
<text x="70" y="25.1">C8</text>
<text x="82.8" y="25.1">C9</text>
<text x="90.4" y="25.1">C10</text>
<text x="108.6" y="26.7" transform="rotate(-90 108.6 26.7)">GND</text>
<text x="122.6" y="26.4">C13</text>
<text x="122.6" y="28.7">22uF</text>
<text x="142.7" y="27.6">100nF</text>
<text x="154.4" y="27.7" transform="rotate(-90 154.4 27.7)">4k7</text>
<text x="158.2" y="27.9" transform="rotate(-90 158.2 27.9)">4k7</text>
<text x="162" y="27.9" transform="rotate(-90 162 27.9)">4k7</text>
<text x="166.7" y="25.1">ADS1115IDGS</text>
<text x="182.2" y="29.9" transform="rotate(-90 182.2 29.9)">VDD</text>
<text x="17.1" y="33.5" transform="rotate(-90 17.1 33.5)">SHIELD</text>
<text x="20.5" y="32.7">JP1</text>
<text x="66.6" y="30.1">10nF</text>
<text x="79.2" y="30.1">100nF</text>
<text x="89.5" y="30.1">10uF</text>
<text x="139.8" y="33.3">GNDA</text>
<text x="174.5" y="31.4">ALERT/RDY</text>
<text x="184.7" y="33.9">AIN0</text>
<text x="253.7" y="34.2">J3</text>
<text x="17.2" y="39.6">GND</text>
<text x="50.2" y="37.1">GND</text>
<text x="174.5" y="41.5">ADDR</text>
<text x="174.5" y="36.4">SCL</text>
<text x="174.5" y="39">SDA</text>
<text x="184.7" y="36.4">AIN1</text>
<text x="184.7" y="39">AIN2</text>
<text x="184.7" y="41.5">AIN3</text>
<text x="253.6" y="36.5">INSTR</text>
<text x="14.8" y="44.8">+3V3</text>
<text x="182.2" y="42.9" transform="rotate(-90 182.2 42.9)">GND</text>
<text x="241.4" y="47.2">GNDA</text>
<text x="16.7" y="53">C1</text>
<text x="23.1" y="53">C2</text>
<text x="29.4" y="53">C3</text>
<text x="35.8" y="53">C4</text>
<text x="42.1" y="53">C5</text>
<text x="54.2" y="52.4">+3V3</text>
<text x="169.8" y="53">C17</text>
<text x="179.1" y="51">GNDA</text>
<text x="16.9" y="58.1">4.7uF</text>
<text x="23.3" y="58.1">100nF</text>
<text x="29.7" y="58.1">100nF</text>
<text x="36" y="58.1">100nF</text>
<text x="42.4" y="58.1">100nF</text>
<text x="57.9" y="59.5">R2</text>
<text x="69.4" y="57.5">+3V3</text>
<text x="77.5" y="57">+3.3VADC</text>
<text x="168.9" y="55.5">100nF</text>
<text x="174.8" y="54.3">+3.3VADC</text>
<text x="179.8" y="58.9">U4A</text>
<text x="253.7" y="58.3">J4</text>
<text x="49.1" y="65.1">+3V3</text>
<text x="58" y="61.8">4k7</text>
<text x="151.2" y="61.9">HV_A4</text>
<text x="156.6" y="65.2">TP2</text>
<text x="162.4" y="65.3">220</text>
<text x="162.7" y="63">R9</text>
<text x="166.3" y="61.4" transform="rotate(-90 166.3 61.4)">GNDA</text>
<text x="180.7" y="61.9">MCP6002-xSN</text>
<text x="185.5" y="65.7">+</text>
<text x="204.1" y="60.4">R18</text>
<text x="204.5" y="62.8">1M</text>
<text x="253.4" y="60.6">GENERAL</text>
<text x="14.7" y="66.3">GND</text>
<text x="61.1" y="68.2">U1</text>
<text x="158.1" y="70.9">C15</text>
<text x="178.4" y="66.1" transform="rotate(-90 178.4 66.1)">V+</text>
<text x="181.8" y="68.2">U4C</text>
<text x="200.2" y="68.2">R16</text>
<text x="200.3" y="70.5">220k</text>
<text x="44.2" y="75.5">4k7</text>
<text x="44.6" y="73.1">R1</text>
<text x="52.3" y="73.3">JP2</text>
<text x="53.4" y="75.9">BOOT0</text>
<text x="61.5" y="73.3">NRST</text>
<text x="71.8" y="75.4" transform="rotate(-90 71.8 75.4)">VBAT</text>
<text x="74.3" y="74.3" transform="rotate(-90 74.3 74.3)">VDD</text>
<text x="76.8" y="74.3" transform="rotate(-90 76.8 74.3)">VDD</text>
<text x="79.4" y="74.3" transform="rotate(-90 79.4 74.3)">VDD</text>
<text x="81.9" y="75.6" transform="rotate(-90 81.9 75.6)">VDDA</text>
<text x="94.1" y="72.2">+3.3VADC</text>
<text x="158" y="73.2">DNP</text>
<text x="180.2" y="74.6">MCP6002-xSN</text>
<text x="38.1" y="79.8" transform="rotate(-90 38.1 79.8)">GND</text>
<text x="42.1" y="83.4">C6</text>
<text x="42.4" y="80.8">22pF</text>
<text x="54.9" y="80.9">8MHz</text>
<text x="61.5" y="78.4">BOOT0</text>
<text x="61.5" y="83.4">PF0</text>
<text x="98.1" y="79.7">C11</text>
<text x="104.4" y="79.7">C12</text>
<text x="175.3" y="81.5">GNDA</text>
<text x="36.8" y="86.2" transform="rotate(-90 36.8 86.2)">GND</text>
<text x="42.1" y="88.4">C7</text>
<text x="42.4" y="85.9">22pF</text>
<text x="61.5" y="86">PF1</text>
<text x="90.9" y="86.2" transform="rotate(-90 90.9 86.2)">STM32F303CCTx</text>
<text x="98.1" y="84.8">10nF</text>
<text x="104.4" y="84.8">1uF</text>
<text x="151.2" y="87.3">HV_A4</text>
<text x="162.2" y="88.4">R10</text>
<text x="182" y="87.3">MCP6002-xSN</text>
<text x="204.1" y="85.8">R19</text>
<text x="204.5" y="88.2">1M</text>
<text x="61.5" y="91.1">PC13</text>
<text x="61.5" y="93.6">PC14</text>
<text x="95.3" y="93">GNDA</text>
<text x="156.6" y="90.6">TP3</text>
<text x="162.4" y="90.7">220</text>
<text x="181.1" y="93.6">U4B</text>
<text x="185.5" y="91.1">+</text>
<text x="200.2" y="93.6">R17</text>
<text x="200.3" y="95.9">220k</text>
<text x="61.5" y="101.2">PB0</text>
<text x="61.5" y="96.1">PC15</text>
<text x="85" y="101.2">PA0</text>
<text x="158" y="98.6">DNP</text>
<text x="158.1" y="96.3">C16</text>
<text x="61.5" y="103.8">PB1</text>
<text x="61.5" y="106.3">PB2</text>
<text x="85" y="103.8">PA1</text>
<text x="85" y="106.3">PA2</text>
<text x="195.7" y="106.9">GNDA</text>
<text x="40.6" y="111.7">COMM</text>
<text x="42.4" y="109.4">J1</text>
<text x="46.3" y="108.3">+3.3V</text>
<text x="61.5" y="108.8">PB3</text>
<text x="61.5" y="111.4">PB4</text>
<text x="61.5" y="113.9">PB5</text>
<text x="85" y="108.8">PA3</text>
<text x="85" y="111.4">PA4</text>
<text x="85" y="113.9">PA5</text>
<text x="186.7" y="112.7">100nF</text>
<text x="187.6" y="110.2">C18</text>
<text x="195.6" y="110.8">+5V</text>
<text x="61.5" y="116.5">PB6</text>
<text x="61.5" y="119">PB7</text>
<text x="85" y="116.5">PA6</text>
<text x="85" y="119">PA7</text>
<text x="182.9" y="118.5" transform="rotate(-90 182.9 118.5)">GNDA</text>
<text x="199.4" y="118.4">TL084</text>
<text x="200.2" y="116.1">U3A</text>
<text x="61.5" y="121.5">PB8</text>
<text x="61.5" y="124.1">PB9</text>
<text x="85" y="121.5">PA8</text>
<text x="85" y="124.1">PA9</text>
<text x="156" y="122.4">33k</text>
<text x="156.4" y="120.1">R6</text>
<text x="172.4" y="120.1">R11</text>
<text x="172.5" y="122.4">33k</text>
<text x="197.5" y="123.2" transform="rotate(-90 197.5 123.2)">V+</text>
<text x="198.5" y="124.2">U3E</text>
<text x="205.8" y="122.8">+</text>
<text x="45.2" y="127.2">GND</text>
<text x="61.5" y="126.6">PB10</text>
<text x="61.5" y="129.2">PB11</text>
<text x="61.5" y="131.7">PB12</text>
<text x="84" y="126.6">PA10</text>
<text x="84" y="129.2">PA11</text>
<text x="84" y="131.7">PA12</text>
<text x="144.9" y="131.1">GNDA</text>
<text x="154.5" y="131.3">U3C</text>
<text x="188.7" y="129.2">R13</text>
<text x="188.8" y="131.5">33k</text>
<text x="198.7" y="126.5">TL084</text>
<text x="61.5" y="134.2">PB13</text>
<text x="61.5" y="136.8">PB14</text>
<text x="84" y="134.2">PA13</text>
<text x="84" y="136.8">PA14</text>
<text x="142.2" y="134.3">IA_OUT</text>
<text x="147.7" y="137.6">TP1</text>
<text x="153.6" y="133.6">TL084</text>
<text x="194.4" y="137.4">GNDA</text>
<text x="61.5" y="139.3">PB15</text>
<text x="71.8" y="140.7" transform="rotate(-90 71.8 140.7)">VSS</text>
<text x="74.3" y="140.7" transform="rotate(-90 74.3 140.7)">VSS</text>
<text x="76.8" y="140.7" transform="rotate(-90 76.8 140.7)">VSS</text>
<text x="79.4" y="140.7" transform="rotate(-90 79.4 140.7)">VSSA</text>
<text x="84" y="139.3">PA15</text>
<text x="160.1" y="138">+</text>
<text x="188.8" y="142.9">2k2</text>
<text x="200.2" y="147.7">U3B</text>
<text x="73.3" y="152.1">NT1</text>
<text x="156" y="154.2">33k</text>
<text x="156.4" y="151.9">R7</text>
<text x="172.4" y="151.9">R12</text>
<text x="172.5" y="154.2">33k</text>
<text x="188.7" y="152.2">R15</text>
<text x="188.8" y="154.5">33k</text>
<text x="199.4" y="150">TL084</text>
<text x="69.3" y="156.5">GND</text>
<text x="76.3" y="156.5">GNDA</text>
<text x="205.8" y="159.6">+</text>
<text x="43.8" y="165.4">+3.3V</text>
<text x="115.6" y="165.4">+5V</text>
<text x="120.8" y="166.5">J2</text>
<text x="47.9" y="168.6">R20</text>
<text x="47.9" y="173.7">R21</text>
<text x="55.7" y="168.6">220</text>
<text x="55.7" y="173.7">220</text>
<text x="59.8" y="169.7">D1</text>
<text x="70.6" y="169.7">LED</text>
<text x="119.1" y="168.8">PROG</text>
<text x="47.9" y="178.7">R22</text>
<text x="55.7" y="178.7">220</text>
<text x="59.8" y="174.8">D2</text>
<text x="59.8" y="179.9">D3</text>
<text x="70.6" y="174.8">LED</text>
<text x="70.6" y="179.9">LED</text>
<text x="47.9" y="183.8">R23</text>
<text x="55.7" y="183.8">220</text>
<text x="59.8" y="185">D4</text>
<text x="70.6" y="185">LED</text>
<text x="115" y="189.5">GND</text>
<text x="68" y="192">GND</text>
</g>
<g font-size="1.8" fill="#008400">
<text x="153.8" y="21.3">R4</text>
<text x="51" y="80.9">Y1</text>
<text x="71" y="149.5">Net-Tie_2</text>
</g>
<g font-size="1.8" fill="#0000c2">
<text x="195.6" y="30.5">0-3.6V</text>
<text x="209.5" y="68.6">0-18V</text>
<text x="147.3" y="77.5">Optional anti-aliasing filter</text>
<text x="209.5" y="94">0-18V</text>
<text x="147.3" y="102.9">Optional anti-aliasing filter</text>
<text x="200.7" y="110.5">We use 5V as Seeed doesn't stock quad RRO opamps</text>
<text x="188.7" y="140.6">R14 Gain = 15</text>
<text x="193" y="142.2">Higher gain is possible using the internal PGA</text>
<text x="57.1" y="158.7">Star grounds analog and digital GNDs</text>
</g>
<g font-size="1.6" fill="#008484">
<text x="36.6" y="16">USB1</text>
<text x="18.7" y="18.2">MINI-USB2.0-RECEPT-5POS-4-LEGS-_ST-USB-013A_</text>
</g>
<g font-size="1.4" fill="#840000">
<text x="26.3" y="22.9">6</text>
<text x="49.1" y="21.6">1</text>
<text x="26.3" y="27.9">6</text>
<text x="26.3" y="25.4">6</text>
<text x="49.1" y="24.1">2</text>
<text x="49.1" y="26.7">3</text>
<text x="49.1" y="29.2">4</text>
<text x="26.3" y="30.5">6</text>
<text x="49.1" y="31.7">5</text>
</g>
<g font-size="1.4" fill="#008484">
<text x="29" y="23.6">GND</text>
<text x="43" y="22.3">VCC</text>
<text x="29" y="28.7">GND</text>
<text x="29" y="26.2">GND</text>
<text x="43.8" y="24.9">DM</text>
<text x="44" y="27.4">DP</text>
<text x="44.6" y="30">ID</text>
<text x="29" y="31.2">GND</text>
<text x="42.8" y="32.5">GND</text>
</g>
</svg>
